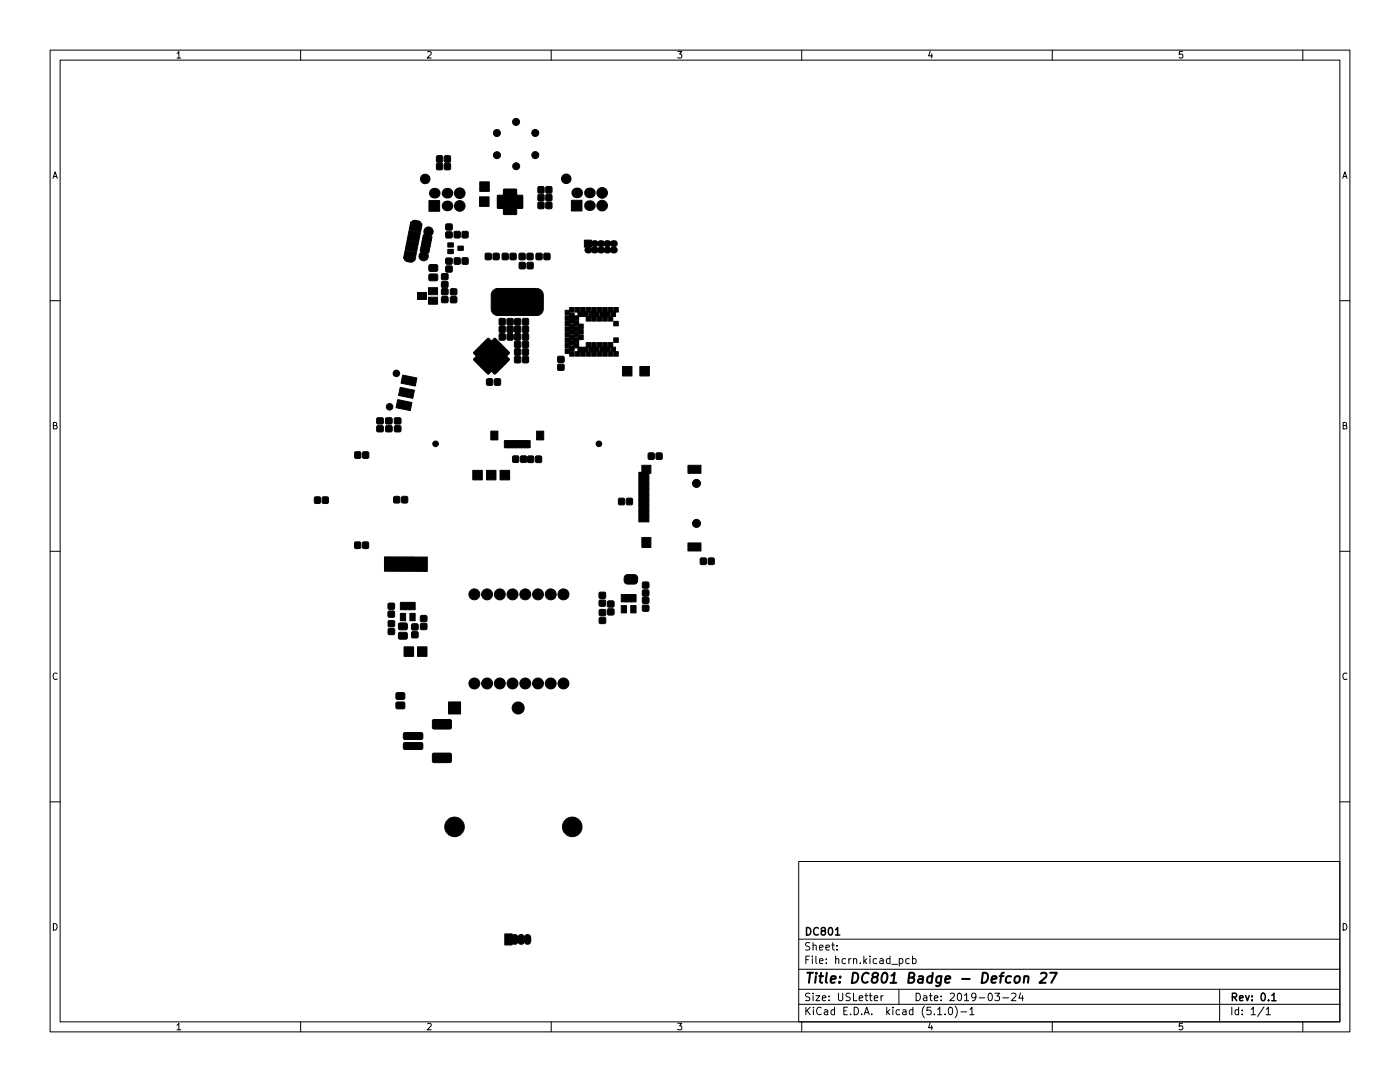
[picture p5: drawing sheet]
<svg xmlns="http://www.w3.org/2000/svg" width="279mm" height="216mm" viewBox="0 0 279 216" stroke-linecap="round" stroke-linejoin="round" font-family="sans-serif">
<g fill="none" stroke="#000" stroke-width=".2">
<path d="M10 10h259.4v195.9h-259.4zM12 12h255.4v191.9h-255.4zM60 10v2M110 10v2M160 10v2M210 10v2M260 10v2M10 60h2M267.4 60h2M10 110h2M267.4 110h2M10 160h2"/>
<path d="M267.4 160h2M159.4 171.9h108v32h-108zM159.4 197.4h108M159.4 193.4h108M159.4 187.4h108M167 189.4v.2M167 188.7v.1M174.5 199.2l.7-.2-.1-.3h-.4l-.2 .2v.7h.6M175.8 198.7v1M176.3 198.7l-.5 .3M179.4 197.4v3M179.5 191.4l.4-.1 .3 .3-.2 .6h-.5"/>
<path d="M181.5 191.4l-.5-.1-.2 .3 .1 .6h.6M182.1 191.4l.4-.1 .3 .3-.1 .6h-.6M182.1 190.8v1.5M198.5 198.2h1l-.5 .5 .4 .2v.6l-.2 .2-.7-.2M200.1 199.1h1.2M201.9 198.3l.6-.1 .3 .4-1 1.1h1M203.7 198.1l-.4 1.1h1M204 198.7v1M243.4 197.4v6.5M60 203.9v2M110 203.9v2M159.4 200.4h108"/>
<path d="M160 203.9v2M187.1 201.4l.4-.4v1.5M187.1 202.5h.9M188.6 202.3v.2M189.4 201.1l.2-.1a.8 .8 0 0 1 .5 .7 .8 .8 0 0 1-.5 .8l-.2-.2-.1-.4zM190.6 200.8a1.72 1.72 0 0 1 0 2.2M191.8 201.9h1.1M193.5 201.4l.5-.4v1.5M193.5 202.5h.9M210 203.9v2M252.3 200.9l-1.3 1.9M252.7 201.4l.4-.4v1.5"/>
<path d="M252.7 202.5h.8M260 203.9v2"/>
</g>
<path d="M166.7 186.6h.9M253.8 198.6l.4-.4v1.5M253.8 199.7h.9" fill="none" stroke="#000" stroke-width=".3"/>
<path d="M202.6 195a.52 .52 0 0 1 .6-.2 .52 .52 0 0 1 .4 .4l-.2 .7a.52 .52 0 0 1-.6 .2 .52 .52 0 0 1-.4-.4zM204.4 195a.49 .49 0 0 1 .9 .1l-.2 1M204.5 194.8l-.2 1.3M207.8 194.3l.3-.2h.4l.3 .2 .1 .4-.2 .3-1.3 1.1h1.3M209.6 194.1h1.3l-1.1 2" fill="none" stroke="#000" stroke-width=".4"/>
<g fill="#000" stroke="#000" stroke-width=".2">
<path d="M87.2 31.1h1.1v1.2h-1.1zM87.2 32.6h1.1v1.2h-1.1zM88.8 31.1h1v1.2h-1zM88.8 32.6h1v1.2h-1zM95.7 36.3h1.9v1.9h-1.9zM99.3 40h1.1l.1 .5-1.2 .1zM99.3 39.5h1.1l.1 .5-1.2 .1zM99.3 39h1.1l.1 .5-1.2 .1zM100.5 37.8h.6l-.1 1.1-.5-.1zM101 37.8h.6l-.1 1.1-.5-.1zM101.5 37.8h.6l-.1 1.1-.5-.1zM102 37.8h.6l-.1 1.1-.5-.1z"/>
<path d="M102.5 37.8h.6l-.1 1.1-.5-.1zM100.4 38.9h2.8v2.7h-2.8zM103.2 39h1l.1 .5-1.1 .1zM103.2 39.5h1l.1 .5-1.1 .1zM103.2 40h1l.1 .5-1.1 .1zM107.4 37.3h1.1v1.2h-1.1zM107.4 38.9h1.1v1.1h-1.1zM109 37.3h1.1v1.2h-1.1zM109 38.9h1.1v1.1h-1.1zM114 40h2.2v2.1h-2.2zM80.8 50l2.3 .4-.3 1.6-2.3-.5zM81.2 48l2.3 .4-.4 1.9-2.2-.5z"/>
<path d="M81.6 46l2.3 .5-.4 1.8-2.2-.4zM82 44.3l2.2 .4-.3 1.6-2.2-.4zM83.3 58.3h1.8v1.4h-1.8zM84 49.4l1.7 .3-.1 .8-1.8-.3zM85.6 40h2.1v2.2h-2.1zM84.1 48.7l1.7 .4-.1 .8-1.7-.4zM84.3 48.1l1.7 .3-.2 .8-1.7-.3zM84.4 47.5l1.7 .3-.2 .8-1.7-.4zM84.5 46.8l1.7 .4-.1 .8-1.7-.4zM85.7 52.9l1.5-.1 .2 .3-.1 .9-.2 .2-1.4-.1-.1-.3zM85.7 54.8l1.5-.1 .2 .3-.1 .9-.2 .1h-1.4l-.1-.3zM85.5 57.4h1.8v1.4h-1.8z"/>
<path d="M85.5 59.3h1.8v1.4h-1.8zM88.2 59.2h1.1v1.1h-1.1zM88.2 57.7h1.1v1.1h-1.1zM88.2 54.7h1.1v1h-1.1zM88.2 56.2h1.1v1.1h-1.1zM89 44.7h1.2v1.1h-1.2zM89 46.3h1.2v1.1h-1.2zM89 51.6h1.2v1h-1.2zM89 53.1h1.2v1.1h-1.2zM89.4 49.8h1.1v.8h-1.1zM89.4 48.5h1.1v.8h-1.1zM89.9 57.7h1.2v1.1h-1.2z"/>
<path d="M89.9 59.3h1.2v1.1h-1.2zM90.7 46.2h1.1v1.2h-1.1zM90.7 51.5h1.1v1.2h-1.1zM91.4 49.1h1.1v.9h-1.1zM92.3 46.2h1.1v1.2h-1.1zM92.3 51.5h1.1v1.2h-1.1zM95.7 39.3h1.9v1.9h-1.9zM96.9 50.6h1.1v1.2h-1.1zM98.5 50.6h1.1v1.2h-1.1zM99.3 41h1.1l.1 .5-1.2 .1zM99.3 40.5h1.1l.1 .5-1.2 .1zM100.5 41.6l.6 .1-.1 1.1-.5-.1z"/>
<path d="M100.3 50.6h1.1v1.2h-1.1zM101 41.6l.6 .1-.1 1.1-.5-.1zM101.5 41.6l.6 .1-.1 1.1-.5-.1zM102 41.6l.6 .1-.1 1.1-.5-.1zM101.9 50.6h1v1.2h-1zM102.5 41.6l.6 .1-.1 1.1-.5-.1zM103.2 40.5h1l.1 .5-1.1 .1zM103.2 41h1l.1 .5-1.1 .1zM103.7 50.6h1v1.2h-1zM103.7 52.4h1.1v1.2h-1.1zM105.2 50.6h1.1v1.2h-1.1zM105.3 52.4h1v1.2h-1z"/>
<path d="M98.4 58l.5-.3 .5-.1h7.7a1.35 1.35 0 0 1 1.3 1.3v2.7a1.35 1.35 0 0 1-1.3 1.4h-7.7a1.35 1.35 0 0 1-1.4-1.4v-2.8zM107 50.6h1.1v1.2h-1.1zM107.4 40.4h1.1v1.2h-1.1zM108.6 50.6h1.1v1.2h-1.1zM109 40.4h1.1v1.2h-1.1zM116.6 47.9h1.4v1.4h-1.4zM79.9 77.3l2.8 .6-.3 1.6-2.9-.6zM80.4 74.8l2.8 .6-.3 1.6-2.9-.5zM94.5 70.3l.5-.3 .7 .7v.2l-.5 .3-.7-.7zM94.8 70l.4-.2 .7 .6 .1 .2-.5 .3-.7-.7zM95.2 71h.2l.3 .4-.9 .7-.3-.4zM95.1 69.7l.4-.2 .7 .7v.1l-.4 .3-.7-.6z"/>
<path d="M94.8 71.9l.7-.7 .5 .4-.8 .8-.4-.3zM95.6 69.2h.2l.7 .7-.3 .4h-.2l-.6-.7zM95.7 71.5h.3l.2 .4-.8 .8-.3-.5zM95.7 69.2l.4-.3 .7 .7v.2l-.4 .3-.7-.7zM96 71.8h.2l.3 .4-.8 .8-.3-.5zM96.2 68.7l.2-.1 .7 .7-.3 .5h-.2l-.7-.7zM95.7 72.7l.7-.6 .4 .3-.7 .8-.4-.2zM96.2 68.6l.5-.3 .6 .7 .1 .2-.5 .3-.7-.7zM96.6 72.4h.2l.3 .4-.8 .7-.4-.4zM96.5 68.3l.4-.2 .7 .6 .1 .2-.5 .3-.7-.7zM96.2 73.3l.7-.7 .5 .4-.8 .8-.4-.3zM97 67.8h.3l.6 .7-.3 .4h-.1l-.7-.7z"/>
<path d="M97.2 73l.2-.1 .3 .4-.9 .8-.3-.4zM97.1 67.8l.4-.3 .7 .7v.2l-.4 .3-.7-.7zM96.8 73.9l.7-.7 .4 .3-.7 .9-.4-.3zM97.7 73.5h.2l.3 .4-.8 .8-.3-.5zM97.2 75.6h1.1v1.2h-1.1zM95.5 70.9l2.6-2.5 2.7 2.7-2.7 2.7-2.7-2.6zM98.2 73.5h.2l.7 .7-.3 .4h-.2l-.6-.7zM98.3 73.5l.4-.3 .7 .7v.2l-.4 .3-.7-.7zM98 68.2l.7-.7 .4 .3-.7 .9-.4-.3zM98.6 73.2l.4-.3 .7 .7v.2l-.5 .3-.7-.7zM98.9 67.8h.2l.3 .4-.8 .7-.4-.4zM98.8 72.9l.5-.3 .6 .7 .1 .2-.5 .3-.7-.7z"/>
<path d="M98.6 68.7l.7-.6 .4 .3-.7 .8-.5-.3zM99.4 72.4h.2l.6 .7-.2 .4h-.2l-.7-.7zM98.8 69l.7-.7 .5 .4-.8 .8-.4-.3zM98.7 75.6h1.1v1.2h-1.1zM99.4 72.3l.4-.2 .7 .7v.1l-.4 .3-.7-.6zM99.8 68.7l.2-.1 .3 .4-.9 .8-.3-.4zM99.9 71.8h.2l.7 .7-.3 .4h-.2l-.6-.7zM99.4 69.6l.7-.7 .4 .3-.7 .9-.4-.3zM100.2 71.5h.2l.7 .7-.3 .5-.2-.1-.7-.6zM100.3 69.2h.2l.3 .4-.8 .8-.4-.5zM99.7 63.6h1.1v1.2h-1.1zM99.7 65.1h1.1v1.2h-1.1z"/>
<path d="M99.7 66.6h1.1v1.2h-1.1zM100.3 71.5l.4-.3 .7 .7v.2l-.5 .3-.7-.7zM100 70.1l.7-.6 .4 .3-.7 .8-.4-.2zM100.5 71.2l.5-.3 .6 .7 .1 .2-.5 .3-.7-.7zM100.9 69.8h.2l.3 .4-.8 .7-.4-.4zM100.5 70.7l.7-.7 .5 .4-.8 .8-.4-.3zM101.3 63.6h1v1.2h-1zM101.3 65.1h1v1.2h-1zM101.3 66.6h1v1.2h-1zM102.7 68.1h1.1v1.2h-1.1zM102.7 71.2h1.1v1.1h-1.1zM102.7 69.7h1.1v1.1h-1.1z"/>
<path d="M102.8 65.1h1v1.2h-1zM102.8 63.6h1v1.2h-1zM102.8 66.6h1v1.2h-1zM104.3 68.1h1.1v1.2h-1.1zM104.3 71.2h1.1v1.1h-1.1zM104.3 69.7h1.1v1.1h-1.1zM104.3 65.1h1.1v1.2h-1.1zM104.3 63.6h1.1v1.2h-1.1zM104.3 66.6h1.1v1.2h-1.1zM111.3 71.2h1.2v1.1h-1.2zM111.3 72.7h1.2v1.1h-1.2zM112.8 68.5h.9v.9h-.9z"/>
<path d="M112.8 67.4h.9v.9h-.9zM112.8 66.3h.9v.9h-.9zM112.8 65.2h.9v.9h-.9zM112.8 64.1h.9v.9h-.9zM112.8 63h.9v.9h-.9zM112.8 69.6h.9v.9h-.9zM112.8 61.9h.9v.9h-.9zM113.7 70.2h.9v.9h-.9zM113.7 69.1h.9v.9h-.9zM113.7 68h.9v.9h-.9zM113.7 66.9h.9v.9h-.9zM113.7 65.8h.9v.9h-.9z"/>
<path d="M113.7 64.7h.9v.9h-.9zM113.7 63.6h.9v.9h-.9zM113.7 62.5h.9v.9h-.9zM113.7 61.4h.9v.9h-.9zM114.6 68.5h.9v.9h-.9zM114.6 67.4h.9v.9h-.9zM114.6 66.3h.9v.9h-.9zM114.6 65.2h.9v.9h-.9zM114.6 64.1h.9v.9h-.9zM114.6 63h.9v.9h-.9zM114.8 70.2h.9v.9h-.9zM114.8 61.4h.9v.9h-.9z"/>
<path d="M115.3 69.3h.9v.9h-.9zM115.3 62.3h.9v.9h-.9zM115.5 66.9h.9v.9h-.9zM115.5 65.8h.9v.9h-.9zM115.5 64.7h.9v.9h-.9zM115.9 70.2h.9v.9h-.9zM115.9 61.4h.9v.9h-.9zM116.4 69.3h.9v.9h-.9zM116.4 62.3h.9v.9h-.9zM117 70.2h.9v.9h-.9zM117 61.4h.9v.9h-.9zM117 68.4h.9v.9h-.9z"/>
<path d="M117 63.2h.9v.9h-.9zM117.5 69.3h.9v.9h-.9zM117.5 62.3h.9v.9h-.9zM118.1 70.2h.9v.9h-.9zM118.1 61.4h.9v.9h-.9zM118.1 68.4h.9v.9h-.9zM118.1 63.2h.9v.9h-.9zM118.6 69.3h.9v.9h-.9zM118.6 62.3h.9v.9h-.9zM119.2 70.2h.9v.9h-.9zM119.2 61.4h.9v.9h-.9zM119.2 68.4h.9v.9h-.9z"/>
<path d="M119.2 63.2h.9v.9h-.9zM119.7 69.3h.9v.9h-.9zM119.7 62.3h.9v.9h-.9zM120.3 70.2h.9v.9h-.9zM120.3 61.4h.9v.9h-.9zM120.3 68.4h.9v.9h-.9zM120.3 63.2h.9v.9h-.9zM120.8 69.3h.9v.9h-.9zM120.8 62.3h.9v.9h-.9zM121.4 70.2h.9v.9h-.9zM121.4 61.4h.9v.9h-.9zM121.4 68.4h.9v.9h-.9z"/>
<path d="M121.4 63.2h.9v.9h-.9zM121.9 69.3h.9v.9h-.9zM121.9 62.3h.9v.9h-.9zM122.5 70.2h.9v.9h-.9zM122.5 61.4h.9v.9h-.9zM122.5 64.1h.9v.9h-.9zM122.5 67.4h.9v.9h-.9zM124.2 73.1h1.9v1.9h-1.9zM127.7 73.1h1.9v1.9h-1.9zM62.8 99.2h1.1v1.2h-1.1zM64.4 99.2h1.1v1.2h-1.1zM70.9 90.2h1v1.2h-1z"/>
<path d="M72.4 90.2h1.1v1.2h-1.1zM75.3 83.4h1.1v1.1h-1.1zM75.3 85h1.1v1.1h-1.1zM77 83.4h1.2v1.1h-1.2zM77 85h1.2v1.1h-1.2zM78.6 99.1h1.1v1.2h-1.1zM78.8 83.4h1.1v1.1h-1.1zM78.8 85h1.1v1.1h-1.1zM80.2 99.1h1.1v1.2h-1.1zM79.4 79.7l2.8 .6-.3 1.6-2.9-.5zM94.4 93.9h1.9v1.9h-1.9zM97.1 93.9h1.9v1.9h-1.9z"/>
<path d="M98 86h1.4v1.8h-1.4zM99.8 93.9h1.9v1.9h-1.9zM100.7 87.9h.6v1.4h-.6zM101.2 87.9h.6v1.4h-.6zM101.7 87.9h.6v1.4h-.6zM102.2 87.9h.6v1.4h-.6zM102.4 91h1.1v1.2h-1.1zM102.7 87.9h.6v1.4h-.6zM103.2 87.9h.6v1.4h-.6zM103.7 87.9h.6v1.4h-.6zM104.2 87.9h.6v1.4h-.6zM103.9 91h1.1v1.2h-1.1z"/>
<path d="M104.7 87.9h.6v1.4h-.6zM105.2 87.9h.6v1.4h-.6zM105.4 91.1h1v1.1h-1zM106.9 91.1h1.1v1.1h-1.1zM107.1 86h1.4v1.8h-1.4zM123.5 99.5h1.1v1.2h-1.1zM125.1 99.5h1.1v1.2h-1.1zM127.5 94.2h2v1.1h-2zM127.5 95.3h2v1.1h-2zM127.5 96.4h2v1.1h-2zM127.5 97.5h2v1.1h-2zM127.5 98.6h2v1.1h-2z"/>
<path d="M127.5 99.7h2v1.1h-2zM128.1 92.8h1.8v1.6h-1.8zM129.4 90.4h1.1v1.2h-1.1zM131 90.4h1.1v1.2h-1.1zM137.3 92.8h2.6v1.6h-2.6zM70.8 108.2h1.1v1.2h-1.1zM72.4 108.2h1.1v1.2h-1.1zM119.6 118.2h1.2v1.1h-1.2zM119.6 119.8h1.2v1.1h-1.2zM121.3 120h1.2v1.1h-1.2zM124 118.6h1v1.5h-1zM124.9 118.6h1.1v1.5h-1.1z"/>
<path d="M124.7 114.9l.5-.2h.7v1.8h-.8l-.4-.2-.1-1zM125.9 118.6h1v1.5h-1zM125.9 114.7h.8l.5 .3 .1 1-.4 .5h-1zM127.5 103h2v1.1h-2zM127.5 101.9h2v1.1h-2zM127.5 100.8h2v1.1h-2zM128.1 107.2h1.8v2h-1.8zM128.3 119.2h1.1v1.1h-1.1zM128.3 116.2h1.1v1.1h-1.1zM128.3 117.8h1.1v1.1h-1.1zM137.3 108.3h2.6v1.6h-2.6zM139.8 111.4h1.1v1.2h-1.1z"/>
<path d="M141.4 111.4h1.1v1.2h-1.1zM77.5 120.4h1.2v1.1h-1.2zM77.5 122h1.2v1.1h-1.2zM77.5 125.5h1.2v1.1h-1.2zM77.5 123.9h1.2v1.1h-1.2zM79.9 120.2h1.1v1.5h-1.1zM79.9 122.4h1.1v1.5h-1.1zM79.1 138.3h1.5l.2 .2-.1 .9-.2 .2-1.3-.1-.2-.3zM80.6 129.1h1.9v1.9h-1.9zM80.9 120.2h1v1.5h-1zM79.6 124.4h1.5l.2 .2-.1 .9-.2 .2-1.3-.1-.2-.3zM79.6 126.3l1.5-.1 .2 .3-.1 .9-.2 .1h-1.3l-.2-.3z"/>
<path d="M81.8 120.2h1.1v1.5h-1.1zM81.8 122.4h1.1v1.5h-1.1zM82.2 124.5h1.2v1.1h-1.2zM82.2 126.1h1.2v1.1h-1.2zM83.3 129.1h1.9v1.9h-1.9zM84 124.5h1.1v1.1h-1.1zM84 122.9h1.1v1.1h-1.1zM119.6 123.3h1.2v1.1h-1.2zM119.6 121.7h1.2v1.1h-1.2zM121.3 121.6h1.2v1h-1.2zM124 120.8h1v1.5h-1zM125.9 120.8h1v1.5h-1z"/>
<path d="M128.3 120.8h1.1v1.1h-1.1zM79.1 140.2l1.5-.1 .2 .3-.1 .9-.2 .1h-1.3l-.2-.3zM80.6 146.3l3.5-.1 .3 .3v.8l-.3 .3h-3.4l-.2-.3zM80.6 148.3l3.5-.1 .3 .3v.8l-.3 .3h-3.4l-.2-.3zM89.5 140.1h2.4v2.4h-2.4zM86.4 143.7l3.5-.1 .2 .3v1.4l-.3 .2-3.3-.1-.2-.2zM86.4 150.4l3.5-.1 .2 .3v1.4l-.3 .2-3.3-.1-.2-.2zM100.7 186.3h1.5v2.3h-1.5z"/>
<circle cx="84.9" cy="35.7" r=".95"/>
<circle cx="91.7" cy="38.5" r="1.06"/>
<circle cx="99.2" cy="26.5" r=".7"/>
<circle cx="99.2" cy="31" r=".7"/>
<circle cx="103" cy="24.3" r=".7"/>
<circle cx="103" cy="33.2" r=".7"/>
<circle cx="106.8" cy="26.5" r=".7"/>
<circle cx="106.8" cy="31" r=".7"/>
<circle cx="113" cy="35.7" r=".95"/>
<circle cx="120.2" cy="38.5" r="1.06"/>
<circle cx="84.5" cy="51.1" r=".92"/>
<circle cx="85.5" cy="46.2" r=".92"/>
<circle cx="91.7" cy="41.1" r="1.06"/>
<circle cx="120.2" cy="41" r="1.06"/>
<circle cx="79.1" cy="74.5" r=".65"/>
<circle cx="77.8" cy="81.2" r=".65"/>
<circle cx="86.9" cy="88.6" r=".56"/>
<circle cx="119.5" cy="88.6" r=".56"/>
<circle cx="139" cy="96.5" r=".8"/>
<circle cx="94.7" cy="118.6" r="1.09"/>
<circle cx="97.2" cy="118.6" r="1.09"/>
<circle cx="99.7" cy="118.6" r="1.09"/>
<circle cx="102.3" cy="118.6" r="1.09"/>
<circle cx="104.8" cy="118.6" r="1.09"/>
<circle cx="107.4" cy="118.6" r="1.09"/>
<circle cx="109.9" cy="118.6" r="1.09"/>
<circle cx="112.4" cy="118.6" r="1.09"/>
<circle cx="139" cy="104.4" r=".8"/>
<circle cx="94.7" cy="136.4" r="1.09"/>
<circle cx="97.2" cy="136.4" r="1.09"/>
<circle cx="99.7" cy="136.4" r="1.09"/>
<circle cx="102.3" cy="136.4" r="1.09"/>
<circle cx="104.8" cy="136.4" r="1.09"/>
<circle cx="107.4" cy="136.4" r="1.09"/>
<circle cx="109.9" cy="136.4" r="1.09"/>
<circle cx="112.4" cy="136.4" r="1.09"/>
<circle cx="103.4" cy="141.3" r="1.2"/>
<circle cx="90.7" cy="165" r="1.95"/>
<circle cx="114.2" cy="165" r="1.95"/>
</g>
<path d="M102.8 187.1v.7M104 187.1v.7M105.3 187.1v.7" fill="none" stroke="#000" stroke-width="1.5"/>
<path d="M81.4 51.5l.6 .1M82.7 44.6l.7 .2" fill="none" stroke="#000" stroke-width="1.6"/>
<g fill="#000">
<circle cx="86.7" cy="38.6" r="1.06"/>
<circle cx="89.2" cy="38.6" r="1.06"/>
<circle cx="115.1" cy="38.5" r="1.06"/>
<circle cx="117.6" cy="38.5" r="1.06"/>
<circle cx="89.2" cy="41.1" r="1.06"/>
<circle cx="117.3" cy="49.9" r=".7"/>
<circle cx="117.6" cy="41" r="1.06"/>
<circle cx="118.6" cy="49.9" r=".7"/>
<circle cx="118.6" cy="48.6" r=".7"/>
<circle cx="119.9" cy="48.6" r=".7"/>
<circle cx="119.9" cy="49.9" r=".7"/>
<circle cx="121.1" cy="48.6" r=".7"/>
<circle cx="121.1" cy="49.9" r=".7"/>
<circle cx="122.4" cy="49.9" r=".7"/>
<circle cx="122.4" cy="48.6" r=".7"/>
</g>
<path d="M76.8 111.1l8.5 .1v2.8h-8.5z" fill="#000" stroke="#000" stroke-width=".25"/>
<text font-size="2.8" x="160.4" y="196.2">Title: DC801 Badge - Defcon 27</text>
<g font-size="2.1">
<text x="160.4" y="189.7">Sheet:</text>
<text x="160.4" y="186.7">DC801</text>
<text x="160.4" y="192.4">File: hcrn.kicad_pcb</text>
<text x="160.4" y="202.5">KiCad E.D.A. kicad (5.1.0)-1</text>
<text x="160.4" y="199.7">Size: USLetter</text>
<text x="182.4" y="199.7">Date: 2019-03-24</text>
<text x="245.4" y="199.7">Rev: 0.1</text>
<text x="245.4" y="202.5">Id: 1/1</text>
</g>
<g font-size="1.8">
<text x="35" y="11.6">1</text>
<text x="85" y="11.6">2</text>
<text x="135" y="11.6">3</text>
<text x="185" y="11.6">4</text>
<text x="235" y="11.6">5</text>
<text x="10.3" y="35.6">A</text>
<text x="267.7" y="35.6">A</text>
<text x="10.3" y="85.7">B</text>
<text x="267.7" y="85.7">B</text>
<text x="10.3" y="135.6">C</text>
<text x="267.7" y="135.6">C</text>
<text x="10.3" y="185.7">D</text>
<text x="267.7" y="185.7">D</text>
<text x="35" y="205.6">1</text>
<text x="85" y="205.6">2</text>
<text x="135" y="205.6">3</text>
<text x="185" y="205.6">4</text>
<text x="235" y="205.6">5</text>
</g>
</svg>
